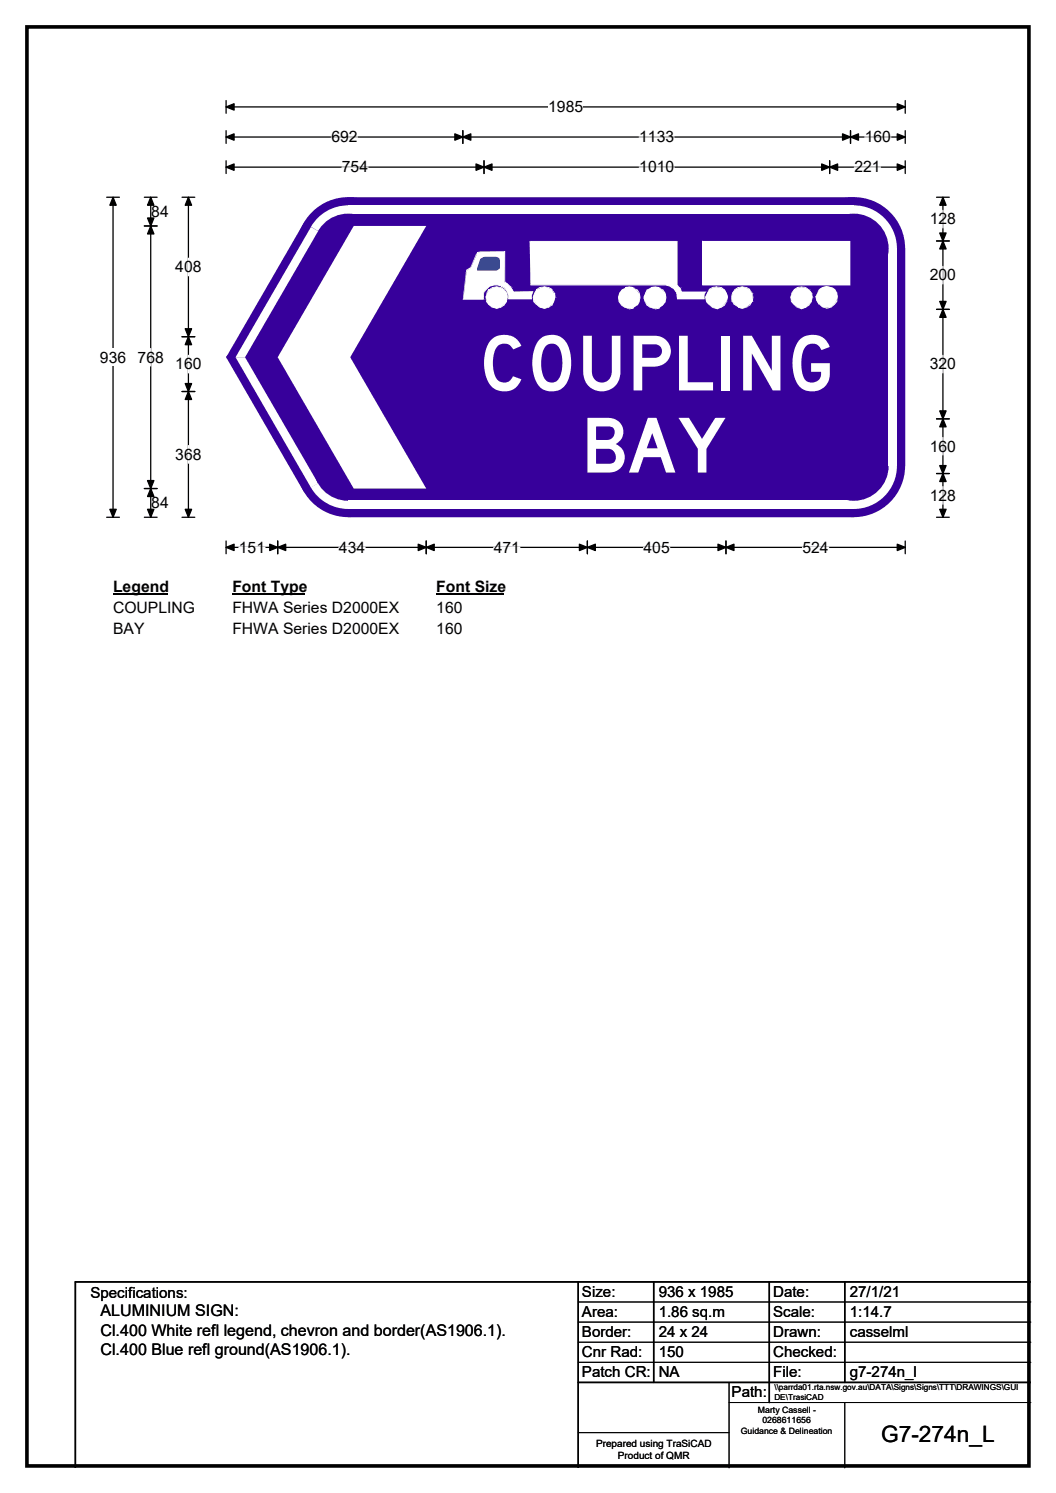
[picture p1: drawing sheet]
<svg xmlns="http://www.w3.org/2000/svg" width="210mm" height="297mm" viewBox="0 0 210 297" stroke-linecap="round" stroke-linejoin="round" font-family="sans-serif">
<path d="M5.4 5.4h199.2v286.3h-199.2z" fill="none" stroke="#000" stroke-width=".72"/>
<path d="M45 21.3h135M45 20v2.5M180 20v2.5" fill="none" stroke="#000" stroke-width=".25"/>
<path d="M45 21.3l1.5-.7v1.3zM178.4 20.6l1.6 .7-1.6 .6z" fill="#000" stroke="#000" stroke-width=".25"/>
<path d="M109 19.5h7v3.5h-7z" fill="#fff"/>
<g fill="none" stroke="#000" stroke-width=".25">
<path d="M21.2 39.2h2.5M22.5 39.2v63.7M45 27.3h135M45 26v2.5M45 32v2.5M45 33.3h135M92 26v2.5M96.2 32v2.5M165 32v2.5M169.1 26v2.5M180 26v2.5M180 32v2.5"/>
<path d="M21.2 102.9h2.5M45 107.6v2.6M45 108.9h135M55.2 107.6v2.6M84.8 107.6v2.6M116.8 107.6v2.6M144.4 107.6v2.6M180 107.6v2.6"/>
</g>
<g fill="#000" stroke="#000" stroke-width=".25">
<path d="M22.5 39.2l.6 1.6h-1.3zM45 27.3l1.5-.7v1.3zM45 33.3l1.5-.7v1.3zM92 27.3l1.6-.7v1.3zM90.4 26.6l1.6 .7-1.6 .6zM96.2 33.3l1.6-.7v1.3zM94.7 32.6l1.5 .7-1.5 .6zM163.4 32.6l1.6 .7-1.6 .6zM165 33.3l1.6-.7v1.3zM167.5 26.6l1.6 .7-1.6 .6zM169.1 27.3l1.6-.7v1.3zM178.4 26.6l1.6 .7-1.6 .6z"/>
<path d="M178.4 32.6l1.6 .7-1.6 .6zM21.8 101.3h1.3l-.6 1.6zM45 108.9l1.5-.6v1.2zM55.2 108.9l1.6-.6v1.2zM53.6 108.3l1.6 .6-1.6 .6zM83.2 108.3l1.6 .6-1.6 .6zM84.8 108.9l1.5-.6v1.2zM115.2 108.3l1.6 .6-1.6 .6zM116.8 108.9l1.6-.6v1.2zM142.8 108.3l1.6 .6-1.6 .6zM144.4 108.9l1.5-.6v1.2zM178.4 108.3l1.6 .6-1.6 .6z"/>
</g>
<path d="M65.9 27.3h5.2M68 33.3h5.2M127.1 27.3h6.9M127.1 33.3h7M169.9 33.3h5.2M172 27.3h5.2M47.5 108.9h5.2M67.4 108.9h5.2M98.2 108.9h5.2M128 108.9h5.2M159.6 108.9h5.2" fill="none" stroke="#fff" stroke-width=".25"/>
<path d="M19.9 69.3h5.2v3.5h-5.2z" fill="#fff"/>
<g fill="none" stroke="#000" stroke-width=".25">
<path d="M28.7 39.2h2.5M30 39.2v63.7M36.2 39.2h2.5M37.5 39.2v63.7M186.2 39.2h2.6M187.5 39.2v63.7M28.7 45h2.5M186.2 47.9h2.6M36.2 67h2.5M36.2 77.9h2.5M186.2 61.6h2.6M28.7 97.2h2.5"/>
<path d="M186.2 83.3h2.6M186.2 94.2h2.6M28.7 102.9h2.5M36.2 102.9h2.5M186.2 102.9h2.6"/>
</g>
<g fill="#000" stroke="#000" stroke-width=".25">
<path d="M30 39.2l.6 1.6h-1.3zM37.5 39.2l.6 1.6h-1.3zM187.5 39.2l.6 1.6h-1.2zM30 45l.6 1.5h-1.3zM29.3 43.4h1.3l-.6 1.6zM187.5 47.9l.6 1.6h-1.2zM186.9 46.4h1.2l-.6 1.5zM37.5 67l.6 1.6h-1.3zM36.8 76.3h1.3l-.6 1.6zM36.8 65.4h1.3l-.6 1.6zM37.5 77.9l.6 1.6h-1.3zM186.9 60h1.2l-.6 1.6z"/>
<path d="M187.5 61.6l.6 1.5h-1.2zM29.3 95.6h1.3l-.6 1.6zM30 97.2l.6 1.6h-1.3zM186.9 81.7h1.2l-.6 1.6zM187.5 83.3l.6 1.6h-1.2zM186.9 92.6h1.2l-.6 1.6zM187.5 94.2l.6 1.6h-1.2zM29.3 101.3h1.3l-.6 1.6zM36.8 101.3h1.3l-.6 1.6zM186.9 101.3h1.2l-.6 1.6z"/>
</g>
<path d="M37.5 51.4v3.5M187.5 41.8v3.5M187.5 53v3.5M30 69.3v3.5M37.5 70.7v3.5M187.5 70.7v3.5M37.5 88.6v3.6M187.5 87v3.5M187.5 96.8v3.5" fill="none" stroke="#fff" stroke-width=".25"/>
<path d="M22.5 114.9h10.7v3.5h-10.7z" fill="#fff"/>
<path d="M22.5 118.2h10.7" fill="none" stroke="#000" stroke-width=".32"/>
<path d="M46.2 114.9h14.4v3.5h-14.4z" fill="#fff"/>
<path d="M46.2 118.2h14.4" fill="none" stroke="#000" stroke-width=".32"/>
<path d="M86.8 114.9h13.4v3.5h-13.4z" fill="#fff"/>
<path d="M86.8 118.2h13.4" fill="none" stroke="#000" stroke-width=".32"/>
<g fill="#fff">
<path d="M22.5 119.1h16.2v3.5h-16.2z"/>
<path d="M46.2 119.1h33.1v3.5h-33.1z"/>
<path d="M86.8 119.1h5.2v3.5h-5.2z"/>
<path d="M22.5 123.3h6.2v3.5h-6.2z"/>
<path d="M46.2 123.3h33.1v3.5h-33.1z"/>
<path d="M86.8 123.3h5.2v3.5h-5.2z"/>
</g>
<g fill="#37009b">
<path d="M60.4 44.3l8.9-5.1h100.5l10.2 10.2v43.3l-10.2 10.2h-100.5l-8.9-5.1-15.3-26.6v-.3z" fill-rule="evenodd"/>
<circle cx="69.2" cy="49.4" r="10.2"/>
<circle cx="45.3" cy="71.1" r=".34"/>
<circle cx="69.2" cy="92.7" r="10.2"/>
<circle cx="169.8" cy="92.7" r="10.2"/>
<circle cx="169.8" cy="49.4" r="10.2"/>
</g>
<g fill="#fff">
<path d="M69.2 40.9h100.6v1.6h-100.6z" fill-rule="evenodd"/>
<path d="M62.9 43.7a8.5 8.5 0 0 1 6.3-2.8v8.5l-7.4-4.3z" fill-rule="evenodd"/>
</g>
<circle cx="69.2" cy="49.4" r="6.9" fill="#37009b"/>
<g fill="#fff">
<path d="M61.8 45.2l1.5 .8-14.6 25.1h-1.9z"/>
<path d="M46.8 71.1h1.9l14.6 25.1-1.5 .8z"/>
<path d="M61.8 97l7.4-4.3v8.6a8.6 8.6 0 0 1-7.4-4.3z" fill-rule="evenodd"/>
</g>
<circle cx="69.2" cy="92.7" r="6.9" fill="#37009b"/>
<g fill="#fff">
<path d="M69.2 99.7h100.6v1.6h-100.6z" fill-rule="evenodd"/>
<path d="M169.8 92.7h8.6v-.1a8.6 8.6 0 0 1-8.7 8.7h.1z" fill-rule="evenodd"/>
</g>
<circle cx="169.8" cy="92.7" r="6.9" fill="#37009b"/>
<g fill="#fff">
<path d="M176.7 49.4h1.7v43.3h-1.7z" fill-rule="evenodd"/>
<path d="M169.7 40.9a8.6 8.6 0 0 1 8.7 8.5h-8.6v-8.5z" fill-rule="evenodd"/>
</g>
<circle cx="169.8" cy="49.4" r="6.9" fill="#37009b"/>
<g fill="#fff">
<path d="M70.3 45h14.5l-15.2 26.1 15.2 26.1h-14.5l-15.1-26.1z" fill-rule="evenodd"/>
<path d="M139.7 48h.2v8.7h-.2zM139.7 56.7v.1zM139.7 56.7h29.3v.1h-29.3zM169 56.7l.1 .1zM168.9 48h.2v8.7h-.2zM169 47.9l.1 .1zM139.7 47.9h29.3v.1l-29.3 .1zM139.7 47.9v.1z" fill-rule="evenodd"/>
<path d="M141.1 57.6a2.52 2.52 0 0 1 3 0 1.94 1.94 0 0 1-.1 3l-.6 .6a2.52 2.52 0 0 1-3-1.2l-.1-.9z" fill-rule="evenodd"/>
<path d="M140.2 59.1h.2l.2 .9h-.2zM140.6 59.8l.5 .7-.3 .1-.4-.6zM140.8 60.6h.1zM140.9 60.5l.8 .6-.1 .1zM141.6 61.1v.1zM141.7 61.1l.9 .1v.3l-1-.3zM142.6 61.4v.1zM142.6 61.2l.8-.1-.8 .4zM143.4 61.2h.1zM143.4 61.1l.6-.5 .1 .2-.6 .4zM144 60.6l.1 .2zM144.4 60h.1l-.4 .8-.1-.2zM144.4 60h.1zM144.5 59.1h.2l-.2 .9h-.1zM144.4 58.4l.3 .7h-.2zM144.1 57.6l.4 .8-.1 .1-.4-.8zM143.5 57.1l.6 .5-.1 .1-.6-.4zM143.4 57.1h.1l-.1 .2zM142.4 57l1 .1v.2l-1-.2zM142.4 57v.1zM141.7 57.1l.7-.1 .2 .1-.9 .2zM141.7 57.1v.2zM140.9 57.5l.8-.4v.2l-.6 .4zM140.9 57.5l.2 .1zM140.9 57.6h.2l-.4 .8-.1-.1zM140.6 58.3l.1 .1-.3 .7h-.2zM140.2 59.1h.1z" fill-rule="evenodd"/>
<path d="M146.1 57.6l1.5-.6 .8 .3a2.06 2.06 0 0 1 1.3 1.9 2.06 2.06 0 0 1-1.3 1.9l-.8 .3a2.62 2.62 0 0 1-2.1-2.3l.2-.8z" fill-rule="evenodd"/>
<path d="M145.4 59.1l.3 .7-.2 .2zM145.6 59.8l-.1 .2zM145.7 59.8l.4 .7-.2 .1-.3-.6zM145.9 60.6h.2zM145.9 60.6l.2-.1 .6 .6zM146.7 61.1v.1zM146.7 61l.9 .2v.2l-.9-.2zM147.6 61.2l.8-.1-.8 .3zM148.4 61.1v.1zM148.4 61.1l.7-.5v.2l-.7 .4zM149.1 60.6l.1 .2zM149.4 59.8l.2 .2-.4 .8-.1-.2zM149.6 60h.1zM149.7 59.1h.1l-.1 .9h-.3zM149.7 59.1h.1zM149.6 58.4h.1l.1 .7h-.1zM149.6 58.4h.1zM149.1 57.6l.6 .8zM149.2 57.5l-.1 .1zM148.4 57.1l.8 .4-.1 .2-.7-.4zM148.4 57.1v.2zM147.6 57l.8 .1v.2l-.8-.2zM146.9 57.1l.7-.1-.7 .3zM146.7 57.1l.2 .2zM146.1 57.5l.6-.4 .2 .2-.7 .3zM146.1 57.5v.1zM146.1 57.5l.1 .1-.4 .7h-.2zM145.6 58.3h.1zM145.6 58.3h.2l-.4 .8zM145.4 59.1h.1z" fill-rule="evenodd"/>
<path d="M157.9 57.6a2.2 2.2 0 0 1 2.7-.1 2.2 2.2 0 0 1 .8 2.5l-1.2 1.2-.8 .2a2.58 2.58 0 0 1-2.2-2.3z" fill-rule="evenodd"/>
<path d="M157.2 59.1h.1l.1 .9h-.1zM157.3 60h.1zM157.4 59.8l.5 .7-.1 .1-.5-.6zM157.8 60.6l.1-.1 .6 .6-.1 .1zM158.5 61.1l-.1 .1zM158.5 61.1l.9 .1v.3zM159.4 61.4v.1zM159.4 61.2l.8-.1-.8 .4zM160.1 61.1l.7-.5 .1 .2-.7 .4zM160.9 60.6v.2zM160.8 60.6l.6-.6-.5 .8zM161.4 59.1h.2l-.2 .9h-.1zM161.5 59.1h.1zM161.3 58.4h.2l.1 .7h-.2zM161.4 58.4h.1zM161 57.6l.5 .8-.2 .1-.4-.8zM160.9 57.6h.1zM160.2 57.1l.7 .6-.8-.4zM160.2 57.1v.2zM159.4 57l.8 .1v.2l-.8-.2zM159.4 57v.1zM158.5 57.1l.9-.1-.8 .3zM158.5 57.1v.2zM157.9 57.5l.6-.4 .1 .2-.7 .4zM157.9 57.5l-.1 .1zM157.8 57.6h.2l-.5 .8-.1-.1zM157.4 58.3h.1zM157.4 58.3l.1 .1-.3 .7z" fill-rule="evenodd"/>
<path d="M163 57.5a2.14 2.14 0 0 1 3.4 .8 2.14 2.14 0 0 1-2 2.9l-.9-.1-1.2-1.3-.1-.8z" fill-rule="evenodd"/>
<path d="M162.1 59.1l.2-.1 .3 .8h-.3zM162.3 59.8h.3l.4 .7-.2 .1zM162.9 60.5l-.1 .1zM162.9 60.5l.7 .5-.1 .1zM163.6 61l.8 .2v.2l-.9-.3zM164.4 61.2v.2zM164.4 61.2l.8-.2v.2l-.8 .2zM165.2 61.1l.2 .1zM165.2 61l.6-.5 .2 .1-.6 .5zM165.8 60.6h.2zM166.3 59.8l.2 .2-.5 .6-.2-.1zM166.3 59.8l.2 .2zM166.5 59l.1 .1-.1 .9-.2-.2zM166.6 59v.1zM166.3 58.4h.2l.1 .6-.1 .1zM166.5 58.3v.1zM165.8 57.6l.2-.1 .5 .8-.2 .1zM166 57.5v.1zM165.2 57.3l.2-.2 .6 .4-.2 .1zM165.2 57.1h.2zM164.3 56.9l.9 .2v.2l-.9-.2zM164.3 56.9v.1zM163.6 57.1l.7-.2v.2l-.7 .2zM162.9 57.5l.7-.4v.2l-.6 .3zM162.9 57.5h.1zM162.9 57.5l.1 .1-.3 .7-.1-.2zM162.6 58.1v.2zM162.6 58.3h.1l-.5 .8-.1-.1zM162.1 59h.1l-.1 .1z" fill-rule="evenodd"/>
<path d="M105.5 48h29.1v8.8l.7 .5 .2 .7h4.8l-.3 .8v.7h-5.4a2.46 2.46 0 0 0-2.3-2.8h-26.8z" fill-rule="evenodd"/>
<path d="M105.3 48h.3v8.7h-.1zM105.5 56.7v.1zM105.5 56.7h26.8v.1h-26.8zM132.3 56.7h.4v.2zM132.7 56.7v.1zM132.7 56.7l.4 .1v.2l-.4-.1zM133.1 56.8v.1zM133.1 56.8l.7 .3-.2 .2-.5-.3zM133.6 57.1h.2zM133.6 57.3l.2-.2 .3 .5zM134.1 57.5h.1l-.1 .1zM134 57.6l.2-.1 .3 .5-.1 .1zM134.4 58h.1zM134.4 58.1l.1-.1 .1 .5-.1 .2zM134.6 58.5v.2zM134.5 58.7h.1l.1 .8h-.1zM134.6 59.4h5.4v.1h-5.4zM140 59.5h.1zM140 58.8h.1v.7h-.2zM140.2 58h.1l-.3 .8zM140.3 58h.1zM135.5 58h4.8v.1h-4.8zM135.5 58v.1zM135.1 57.4l.3-.1 .2 .7-.1 .1zM135.3 57.3h.1zM134.6 56.8l.1-.1 .6 .6-.2 .1zM134.5 56.8h.1zM134.5 48h.2v8.8h-.2zM134.6 47.9l.1 .1zM105.5 47.9h29.1v.2h-29.1zM105.3 47.9l.2 .1z" fill-rule="evenodd"/>
<path d="M128.7 57.6a2.19 2.19 0 0 1 3.7 1.2 2.19 2.19 0 0 1-3.1 2.4l-.7-.6-.6-1.5z" fill-rule="evenodd"/>
<path d="M128.2 59.1l.2 .9h-.2l-.2-.7zM128.2 60h.1zM128.2 60l.5 .6-.1 .2zM128.6 60.6v.2zM128.7 60.6l.6 .5-.1 .1-.6-.4zM129.2 61.2h.1zM129.3 61.1l1 .4zM130.3 61.4v.1zM130.3 61.4l.8-.3v.3l-.8 .1zM131.1 61.2v.2zM131 61.1l.7-.5 .1 .2-.7 .4zM132.1 60l.2 .2-.5 .6-.1-.2zM132.3 60v.2zM132.3 59.1l.2 .2-.2 .9-.2-.2zM132.4 59.1l.1 .2zM132.1 58.5h.3l.1 .6-.2 .2zM132.4 58.4l-.1 .1zM131.9 57.6l.5 .8-.3 .1-.3-.8zM131.9 57.6l-.1 .1zM131 57.4l.1-.1 .8 .3-.1 .1zM131.1 57.1v.2zM130.3 57l.8 .1v.3l-.8-.1zM130.3 57v.1zM129.3 57.1l1-.1v.3l-.7 .1zM129.3 57.1v.2zM128.7 57.6l.6-.3 .3 .1-.9 .3zM128.6 57.6h.1zM128.6 57.6l.3 .1-.5 .7-.1-.1zM128.3 58.3l.1 .1zM128.3 58.3l.2 .1-.3 .9-.2-.2zM128 59.1v.2z" fill-rule="evenodd"/>
<path d="M123.7 57.6a2.16 2.16 0 0 1 3.2 .5 2.16 2.16 0 0 1-.9 3.1 2.21 2.21 0 0 1-3.1-2.1z" fill-rule="evenodd"/>
<path d="M123 59.1l.2 .9h-.2l-.1-.7zM123 60h.1zM123 60h.2l.5 .6-.2 .2zM123.5 60.6v.2zM123.7 60.6l.6 .5-.1 .1-.7-.4zM124.2 61.2h.1zM124.3 61.1l.8 .4zM125.1 61.4v.1zM125.1 61.4l.9-.3v.3l-.9 .1zM126 61.2v.2zM125.9 61.1l.7-.5v.2l-.6 .4zM126.6 60.8h.2zM126.5 60.6l.5-.6 .1 .2-.3 .6zM127.1 60v.2zM127.1 59.1l.2 .2-.2 .9-.1-.2zM127.2 59.1l.1 .2zM127 58.5h.2l.1 .6-.2 .2zM127.2 58.4l-.1 .1zM126.6 57.7l.2-.1 .4 .8-.1 .1zM126.6 57.7l.2-.1zM126 57.3l.8 .3-.2 .1zM126 57.1v.2zM125.1 57l.9 .1v.3l-.9-.1zM125.1 57v.1zM124.3 57.1l.8-.1v.3l-.7 .1zM124.3 57.1l.1 .2zM123.7 57.6l.6-.3 .1 .1-.7 .3zM123.7 57.6l.1 .1-.4 .7-.3-.1zM123.1 58.3l.1 .1zM123.1 58.3l.3 .1-.4 .9-.1-.2zM122.9 59.1v.2z" fill-rule="evenodd"/>
<path d="M106.7 57.6l1.6-.6 .8 .3a2.06 2.06 0 0 1 1.3 1.9 2.06 2.06 0 0 1-1.3 1.9l-.8 .3a2.84 2.84 0 0 1-2.4-2.3z" fill-rule="evenodd"/>
<path d="M105.9 59.1l.5 .7-.4 .2zM106.3 59.8l-.3 .2zM106 60l.4-.2 .3 .7-.1 .1zM106.6 60.6h.1zM106.6 60.6l.1-.1 .6 .5-.1 .1zM107.2 61.1l.1 .1zM107.3 61l1 .2v.2l-1-.2zM108.3 61.2l.8-.1-.8 .3zM109.1 61.1v.1zM109 61.1l.7-.5v.2l-.6 .4zM109.7 60.6l.1 .2zM110 59.8l.2 .2-.4 .8-.2-.2zM110.2 59.1h.3l-.5 .9zM110.4 59.1h.1zM110 58.4h.4l.1 .7h-.3zM110.2 58.4h.2zM109.7 57.6l.7 .8h-.2zM109.8 57.5l-.1 .1zM109.1 57.1l.7 .4-.1 .2-.6-.4zM109.1 57.1v.2zM108.3 57l.8 .1v.2l-.8-.2zM107.3 57.1l1-.1v.1l-.9 .2zM107.3 57.1l.1 .2zM106.7 57.5l.6-.4 .1 .2-.7 .3zM106.7 57.5v.1zM106.7 57.5l.2 .1-.4 .7h-.2zM106.3 58.3h.1zM106.3 58.3h.2l-.6 .8z" fill-rule="evenodd"/>
<path d="M97.3 57.6l1.5-.6 .8 .3a2.06 2.06 0 0 1 1.3 1.9 2.06 2.06 0 0 1-1.3 1.9l-.8 .3a2.33 2.33 0 0 1-2.2-2.3z" fill-rule="evenodd"/>
<path d="M96.6 59.1h.1l.1 .7-.1 .2zM96.8 59.8l-.1 .2zM96.8 59.8l.5 .7-.2 .1-.4-.6zM97.1 60.6l.2-.1 .6 .5-.2 .1zM97.7 61.1l.2 .1zM97.9 61l.9 .2v.2l-.9-.2zM98.8 61.2l.8-.1-.8 .3zM99.6 61.1v.1zM99.5 61.1l.6-.5 .1 .2-.6 .4zM100.2 60.6v.2zM100.6 59.8l.2 .2-.6 .8-.1-.2zM100.8 59.1h.2l-.2 .9h-.2zM100.9 59.1h.1zM100.6 58.4h.3l.1 .7h-.2zM100.8 58.4h.1zM100.2 57.6l.7 .8h-.3zM100.2 57.5l.2 .1zM99.6 57.1l.6 .4v.2l-.7-.4zM99.6 57.1v.2zM98.8 57l.8 .1v.2l-.8-.2zM97.9 57.1l.9-.1-.8 .3zM97.9 57.1v.2zM97.3 57.5l.6-.4 .1 .2-.7 .3zM97.1 57.5l.2 .1zM97.1 57.5l.3 .1-.6 .7zM96.8 58.3h.1zM96.8 58.3h.1l-.3 .8z" fill-rule="evenodd"/>
<path d="M95 50.2l5.4-.2v6.2l.5 .2 .8 .9 .5 .7h3.7l-.2 .8v.7h-4.6a2.47 2.47 0 0 0-1.3-2.6 2.47 2.47 0 0 0-2.9 .5l-.7 .6-.1 1.5h-4l.7-5.4 .1-.3 .7-.5z" fill-rule="evenodd"/>
<path d="M92.1 59.4h4v.2h-4zM96.1 59.5v.1zM96 58.8h.2l-.1 .7h-.1zM96 58.7l.1 .1zM96.2 57.9l.2 .1-.3 .8-.1-.1zM96.2 57.9v.1zM96.2 57.9l.6-.5 .1 .1-.5 .5zM96.8 57.4h.1zM96.8 57.4l.6-.6 .1 .1-.6 .6zM97.4 56.8l.1 .1zM97.4 56.8l.8-.2v.2l-.7 .2zM98.2 56.6v.1zM98.2 56.6h.8v.2h-.8zM99 56.6v.1zM99 56.6l.7 .2v.2l-.7-.2zM99.7 56.8v.1zM99.7 56.8l.7 .5-.2 .1-.6-.4zM100.4 57.3l.5 .6-.1 .1-.6-.6zM100.8 57.9h.1zM100.8 57.9l.4 .8-.1 .1zM101.2 58.7l-.1 .1zM101.1 58.8h.1v.7h-.1zM101.1 59.4h4.6v.1h-4.6zM105.6 58.8h.1v.7h-.1zM105.6 58.7l.1 .1zM105.9 58h.1l-.3 .8-.1-.1zM105.9 57.9l.1 .1zM102.2 58l3.7-.1v.2h-3.7zM101.9 58l.3 .1zM101.6 57.3l.6 .7h-.3zM101.7 57.1v.2zM101.1 56.8l.1-.1 .5 .4-.1 .2zM101.2 56.7v.1zM100.9 56.4l.3 .3-.1 .1-.3-.2zM100.4 56.2l.1-.2 .4 .4-.1 .2zM100.2 50h.3v6.2h-.1zM100.4 49.9l.1 .1zM95.5 50l4.9-.1v.1l-4.9 .1zM95.5 50v.1zM95 50.1l.5-.1-.5 .5zM95 50.1v.1zM95 50.1l.2 .1-.4 .5-.1-.1zM94.7 50.6l.1 .1zM94.7 50.6l.1 .1-1.3 2.6zM93.6 53.3v.1zM92.9 53.6l.6-.4 .1 .2-.7 .4zM92.8 53.6l.1 .2zM92.8 53.6l.2 .2-.4 .3zM92.6 54.1h.2zM92.6 54.1h.2l-.7 5.4h-.1zM92 59.5l.1 .1z" fill-rule="evenodd"/>
<path d="M95.3 53.8h3.5v.1h-3.5zM98.8 53.8v.1zM99 53.6l.1 .2-.3 .1zM99.1 53.6v.2zM99 53.6l.4-.2-.3 .4zM99.4 53h.1l-.2 .4zM99.4 53h.1zM99.4 51.8h.1v1.2h-.1zM99.5 51.6l-.1 .2zM99.3 51.4l.2 .2-.1 .2zM99.3 51.4h.1zM99 51.2l.1-.1 .3 .3-.1 .1zM99.1 51.1l-.1 .1zM98.7 50.9l.4 .2-.1 .1-.3-.1zM98.7 50.9v.2zM96.4 50.9h2.3v.2l-2.3 .1zM96.4 50.9v.2zM95.9 51.2l.5-.3 .2 .3-.6 .1zM95.9 51.2h.1zM95.5 51.5l.4-.3 .1 .1-.4 .3zM95.5 51.5l.1 .1-.8 1.8zM94.8 53.4h.1zM94.8 53.4l.2 .2-.1 .2zM94.9 53.6l.4 .3-.4-.1zM95.3 53.8v.1z" fill-rule="evenodd"/>
</g>
<path d="M139.7 48h29.3v8.7h-29.3z" fill="#fff"/>
<path d="M95.5 51.5l.9-.4 2.6 .1 .3 .2 .1 .4v1.6l-.6 .4h-3.9v-.4z" fill-rule="evenodd" fill="#283985"/>
<path d="M115 255v37M130 255v20M153 255v24M168 255v20M205 255h-190v37M115 275h90" fill="none" stroke="#000" stroke-width=".3"/>
<path d="M115 259h90M115 263h90M115 267h90M115 271h90M145 279h60M145 275v17M168 279v13M115 285h30" fill="none" stroke="#000" stroke-width=".2"/>
<g font-size="15.1" fill="#fff">
<text x="95.2" y="77.7">COUPLING</text>
<text x="115.5" y="94">BAY</text>
</g>
<text font-size="4.5" x="175.2" y="286.9">G7-274n_L</text>
<g font-size="3.2">
<text x="20" y="261.9">ALUMINIUM SIGN:</text>
<text x="20" y="265.7">Cl.400 White refl legend, chevron and border(AS1906.1).</text>
<text x="20" y="269.6">Cl.400 Blue refl ground(AS1906.1).</text>
</g>
<g font-size="3.1">
<text x="109" y="22.3">1985</text>
<text x="65.9" y="28.3">692</text>
<text x="127.1" y="28.3">1133</text>
<text x="172" y="28.3">160</text>
<text x="68" y="34.3">754</text>
<text x="127.1" y="34.3">1010</text>
<text x="169.9" y="34.3">221</text>
<text x="30.1" y="43.1">84</text>
<text x="184.9" y="44.6">128</text>
<text x="34.9" y="54.2">408</text>
<text x="184.9" y="55.8">200</text>
<text x="19.9" y="72.1">936</text>
<text x="27.4" y="72.1">768</text>
<text x="34.9" y="73.5">160</text>
<text x="184.9" y="73.5">320</text>
<text x="184.9" y="89.8">160</text>
<text x="34.9" y="91.4">368</text>
<text x="30.1" y="101.1">84</text>
<text x="184.9" y="99.6">128</text>
<text x="47.5" y="110">151</text>
<text x="67.4" y="110">434</text>
<text x="98.2" y="110">471</text>
<text x="128" y="110">405</text>
<text x="159.6" y="110">524</text>
<text x="22.5" y="117.7">Legend</text>
<text x="46.2" y="117.7">Font Type</text>
<text x="86.8" y="117.7">Font Size</text>
<text x="22.5" y="121.9">COUPLING</text>
<text x="46.2" y="121.9">FHWA Series D2000EX</text>
<text x="86.8" y="121.9">160</text>
<text x="22.5" y="126.1">BAY</text>
<text x="46.2" y="126.1">FHWA Series D2000EX</text>
<text x="86.8" y="126.1">160</text>
</g>
<g font-size="3">
<text x="115.7" y="258">Size:</text>
<text x="131" y="258">936 x 1985</text>
<text x="153.7" y="258">Date:</text>
<text x="169" y="258">27/1/21</text>
<text x="18" y="258.2">Specifications:</text>
<text x="115.7" y="262">Area:</text>
<text x="131" y="262">1.86 sq.m</text>
<text x="153.7" y="262">Scale:</text>
<text x="169" y="262">1:14.7</text>
<text x="115.7" y="266">Border:</text>
<text x="115.7" y="270">Cnr Rad:</text>
<text x="131" y="266">24 x 24</text>
<text x="131" y="270">150</text>
<text x="153.7" y="266">Drawn:</text>
<text x="153.7" y="270">Checked:</text>
<text x="169" y="266">casselml</text>
<text x="115.7" y="274">Patch CR:</text>
<text x="131" y="274">NA</text>
<text x="153.7" y="274">File:</text>
<text x="169" y="274">g7-274n_l</text>
<text x="145.5" y="278">Path:</text>
</g>
<g font-size="2">
<text x="118.5" y="287.8">Prepared using TraSiCAD</text>
<text x="122.9" y="290.2">Product of QMR</text>
</g>
<g font-size="1.7">
<text x="150.7" y="281.1">Marty Cassell -</text>
<text x="147.3" y="285.2">Guidance &amp; Delineation</text>
<text x="151.6" y="283.1">0268611656</text>
</g>
<g font-size="1.6">
<text x="154" y="276.6">\\parrda01.rta.nsw.gov.au\DATA\Signs\Signs\TTT\DRAWINGS\GUI</text>
<text x="154" y="278.5">DE\TrasiCAD</text>
</g>
</svg>
